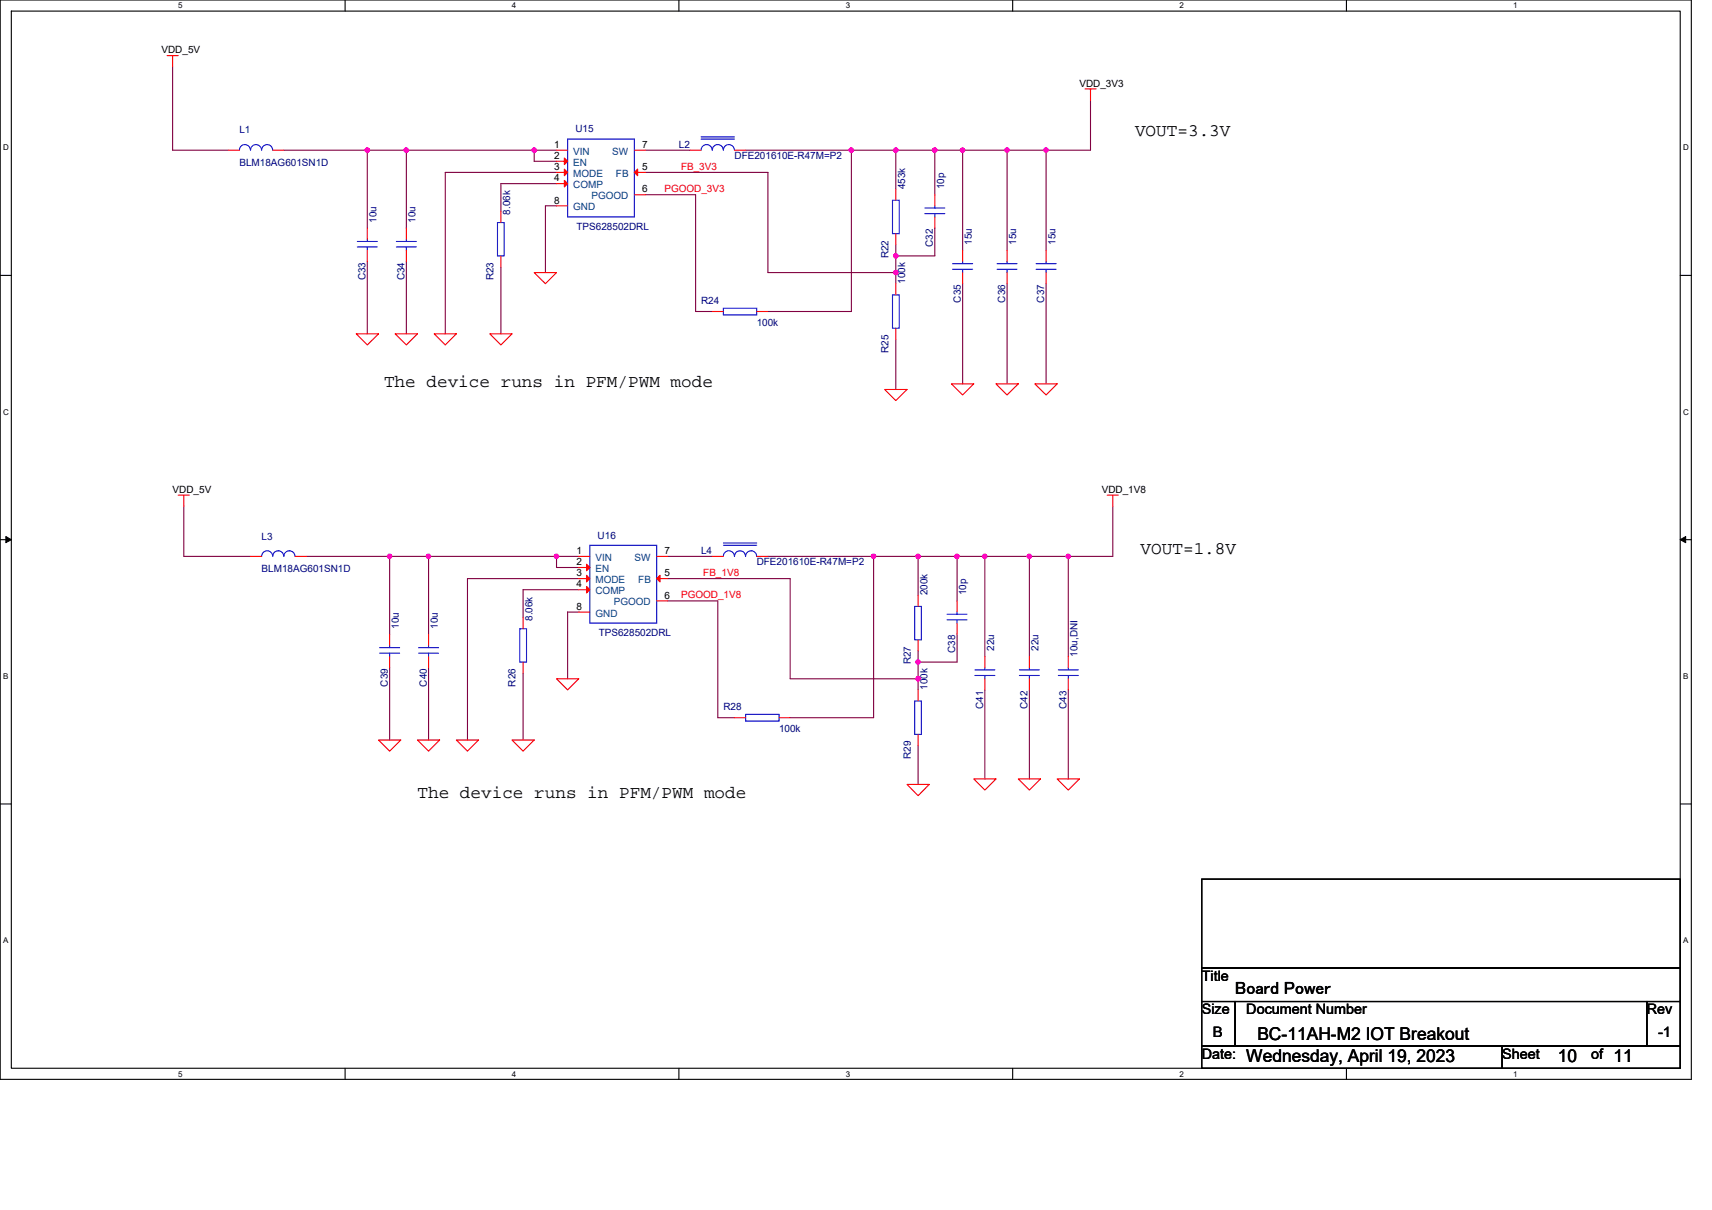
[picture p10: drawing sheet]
<svg xmlns="http://www.w3.org/2000/svg" width="297mm" height="210mm" viewBox="0 0 297 210" stroke-linecap="round" stroke-linejoin="round" font-family="sans-serif">
<path d="M0 0h293.5v187.2h-293.5zM2 1.9h289.5v183.4h-289.5z" fill="none" stroke="#000" stroke-width=".19"/>
<g fill="#fff">
<path d="M30.9 .2h.8v1.6h-.8z"/>
<path d="M30.9 185.5h.8v1.6h-.8z"/>
</g>
<path d="M59.9 0v1.9M59.9 185.3v1.9" fill="none" stroke="#000" stroke-width=".19"/>
<g fill="#fff">
<path d="M88.8 .2h.8v1.6h-.8z"/>
<path d="M88.8 185.5h.8v1.6h-.8z"/>
</g>
<path d="M117.8 0v1.9M117.8 185.3v1.9" fill="none" stroke="#000" stroke-width=".19"/>
<g fill="#fff">
<path d="M146.7 .2h.8v1.6h-.8z"/>
<path d="M146.7 185.5h.8v1.6h-.8z"/>
</g>
<path d="M175.7 0v1.9M175.7 185.3v1.9" fill="none" stroke="#000" stroke-width=".19"/>
<g fill="#fff">
<path d="M204.7 .2h.7v1.6h-.7z"/>
<path d="M204.7 185.5h.7v1.6h-.7z"/>
</g>
<path d="M233.6 0v1.9M233.6 185.3v1.9" fill="none" stroke="#000" stroke-width=".19"/>
<g fill="#fff">
<path d="M262.6 .2h.7v1.6h-.7z"/>
<path d="M262.6 185.5h.7v1.6h-.7z"/>
<path d="M.5 24.8h1v1.6h-1z"/>
<path d="M292 24.8h1v1.6h-1z"/>
<path d="M.5 70.7h1v1.5h-1z"/>
<path d="M292 70.7h1v1.5h-1z"/>
</g>
<path d="M0 47.8h2M291.5 47.8h2" fill="none" stroke="#000" stroke-width=".19"/>
<g fill="#fff">
<path d="M.5 116.5h.9v1.6h-.9z"/>
<path d="M292 116.5h.9v1.6h-.9z"/>
</g>
<path d="M0 93.6h2M291.5 93.6h2" fill="none" stroke="#000" stroke-width=".19"/>
<path d="M1 93.1l1 .5-1 .5zM291.5 93.6l1-.5v1z" fill="#000" stroke="#000" stroke-width=".17"/>
<g fill="#fff">
<path d="M.5 162.4h.9v1.5h-.9z"/>
<path d="M292 162.4h.9v1.5h-.9z"/>
</g>
<path d="M0 139.5h2M291.5 139.5h2M208.5 152.5h83v15.4h-83zM208.5 167.9h83v5.8h-83zM208.5 173.7h5.8v7.8h-5.8zM214.3 173.7h71.4v7.8h-71.4zM285.7 173.7h5.8v7.8h-5.8zM208.5 181.5h52.1v3.8h-52.1zM260.6 181.5h30.9v3.8h-30.9z" fill="none" stroke="#000" stroke-width=".19"/>
<g fill="none" stroke="#800040" stroke-width=".19">
<path d="M29.9 11.6v14.5h9.7M189.2 17.4v8.7h-7.7M49.3 26.1h14.4M63.7 26.1v13.5M63.7 26.1h6.8M70.5 26.1h22.2M70.5 26.1v13.5M92.7 26.1v1.9h3.9M92.7 26.1h3.9M96.6 29.9h-19.3v28M96.6 31.9h-9.7v4.8M96.6 35.7h-2v11.6"/>
<path d="M112 33.8h8.7v20.2h2.9M112 29.9h21.2v17.4h22.2M112 26.1h7.7M129.4 26.1h18.3M147.7 26.1v27.9h-14.5M147.7 26.1h7.7v6.7M155.4 26.1h6.8M162.2 26.1h4.8M162.2 39.6v4.8h-6.8M162.2 26.1v7.7M167 26.1h7.7M167 26.1v17.3"/>
<path d="M174.7 26.1h6.8M174.7 26.1v17.3M181.5 26.1v17.3M63.7 45.4v12.5M70.5 45.4v12.5M86.9 46.3v11.6M155.4 44.4v2.9M155.4 42.5v1.9M155.4 47.3v1.9M155.4 58.9v8.7M167 49.2v17.4M174.7 49.2v17.4"/>
<path d="M181.5 49.2v17.4M31.9 87.8v8.7h11.6M53.1 96.5h14.5M67.6 96.5h6.8M67.6 96.5v13.5M74.4 96.5v13.5M74.4 96.5h22.2M96.6 96.5v1.9h3.8M96.6 96.5h3.8M115.9 96.5h7.7M133.2 96.5h18.4M151.6 96.5h7.7v6.8"/>
<path d="M151.6 96.5v28h-14.5M159.3 96.5h6.7M166 96.5h4.9M166 96.5v7.7M170.9 96.5h7.7M170.9 96.5v17.4M178.6 96.5v17.4M178.6 96.5h6.8M185.4 96.5v17.4M193.1 87.8v8.7h-7.7M67.6 115.8v12.6M74.4 115.8v12.6"/>
<path d="M90.8 116.8v11.6M100.4 100.4h-19.3v28M100.4 102.3h-9.6v4.8M100.4 106.2h-1.9v11.6M115.9 100.4h21.2v17.4h22.2M115.9 104.2h8.6v20.3h2.9M159.3 112.9v2M159.3 117.8v1.9M159.3 114.9v2.9M166 110v4.9h-6.7M170.9 119.7v15.4M178.6 119.7v15.4"/>
<path d="M185.4 119.7v15.4M159.3 129.3v6.8"/>
</g>
<g fill="#f0f" stroke="#f0f" stroke-width=".19">
<circle cx="63.7" cy="26" r=".38"/>
<circle cx="92.7" cy="26" r=".38"/>
<circle cx="70.5" cy="26" r=".38"/>
<circle cx="155.4" cy="47.3" r=".38"/>
<circle cx="155.4" cy="26" r=".38"/>
<circle cx="147.7" cy="26" r=".38"/>
<circle cx="167" cy="26" r=".38"/>
<circle cx="174.7" cy="26" r=".38"/>
<circle cx="181.5" cy="26" r=".38"/>
<circle cx="162.2" cy="26" r=".38"/>
<circle cx="155.4" cy="44.4" r=".38"/>
<circle cx="151.6" cy="96.5" r=".38"/>
<circle cx="67.6" cy="96.5" r=".38"/>
<circle cx="96.5" cy="96.5" r=".38"/>
<circle cx="74.3" cy="96.5" r=".38"/>
<circle cx="159.3" cy="117.7" r=".38"/>
<circle cx="159.3" cy="96.5" r=".38"/>
<circle cx="170.9" cy="96.5" r=".38"/>
<circle cx="185.3" cy="96.5" r=".38"/>
<circle cx="178.6" cy="96.5" r=".38"/>
<circle cx="159.3" cy="114.8" r=".38"/>
<circle cx="166" cy="96.5" r=".38"/>
</g>
<g fill="none" stroke="#f00" stroke-width=".19">
<path d="M29 9.7h1.9M29.9 9.7v1.9M188.3 15.4h1.9M189.2 15.4v2M39.6 26.1h1.9M47.3 26.1h2M63.7 39.6v1.9M70.5 39.6v1.9M86.9 36.7v1.9M96.6 26.1h1.9M96.6 28h1.9M96.6 29.9h1.9"/>
<path d="M96.6 31.9h1.9M96.6 35.7h1.9M110.1 29.9h1.9M110.1 33.8h1.9M110.1 26.1h1.9M119.7 26.1h1.9M127.4 26.1h2M155.4 32.8v1.9M162.2 33.8v1.9M162.2 37.6v2M61.8 57.9h3.9l-2 1.9zM63.7 43.4v2"/>
<path d="M68.6 57.9h3.8l-1.9 1.9zM70.5 43.4v2M75.3 57.9h3.9l-1.9 1.9zM85 57.9h3.8l-1.9 1.9zM86.9 44.4v1.9M92.7 47.3h3.9l-2 1.9zM123.6 54h1.9M131.3 54h1.9M155.4 40.5v2M155.4 49.2v2M155.4 56.9v2M167 43.4v2"/>
<path d="M167 47.3v1.9M174.7 43.4v2M174.7 47.3v1.9M181.5 43.4v2M181.5 47.3v1.9M153.5 67.6h3.9l-2 1.9zM165.1 66.6h3.8l-1.9 1.9zM172.8 66.6h3.9l-2 1.9zM179.6 66.6h3.8l-1.9 1.9zM30.9 85.9h1.9M31.9 85.9v1.9M43.5 96.5h1.9"/>
<path d="M51.2 96.5h1.9M100.4 96.5h1.9M100.4 98.4h1.9M113.9 96.5h2M123.6 96.5h1.9M131.3 96.5h1.9M192.1 85.9h1.9M193.1 85.9v1.9M67.6 110v2M67.6 113.9v1.9M74.4 110v2M74.4 113.9v1.9"/>
<path d="M90.8 107.1v2M90.8 114.9v1.9M96.6 117.8h3.8l-1.9 1.9zM100.4 100.4h1.9M100.4 102.3h1.9M100.4 106.2h1.9M113.9 100.4h2M113.9 104.2h2M159.3 103.3v1.9M159.3 111v1.9M159.3 119.7v1.9M166 104.2v2"/>
<path d="M166 108.1v1.9M170.9 113.9v1.9M170.9 117.8v1.9M178.6 113.9v1.9M178.6 117.8v1.9M185.4 113.9v1.9M185.4 117.8v1.9M65.7 128.4h3.8l-1.9 1.9zM72.4 128.4h3.9l-1.9 1.9zM79.2 128.4h3.8l-1.9 1.9zM88.8 128.4h3.9l-1.9 1.9zM127.4 124.5h2"/>
<path d="M135.2 124.5h1.9M157.4 136.1h3.8l-1.9 1.9zM159.3 127.4v1.9M168.9 135.1h3.9l-1.9 2zM176.7 135.1h3.8l-1.9 2zM183.4 135.1h3.9l-1.9 2z"/>
</g>
<g fill="none" stroke="#00f" stroke-width=".19">
<path d="M41.5 26a.96 .96 0 0 1 1-.9 .96 .96 0 0 1 1 .9 .95 .95 0 0 1 .9-.9 .95 .95 0 0 1 1 .9M47.3 26a.95 .95 0 0 0-.9-.9 .95 .95 0 0 0-1 .9M86.3 38.6h1.2v5.8h-1.2zM98.5 24.1h11.6v13.5h-11.6zM121.6 26a.97 .97 0 0 1 1-.9 .97 .97 0 0 1 1 .9 .95 .95 0 0 1 .9-.9 .95 .95 0 0 1 1 .9M121.6 24.1h5.8M121.6 23.7h5.8M127.4 26a.95 .95 0 0 0-.9-.9 .95 .95 0 0 0-1 .9M154.9 34.7h1.1v5.8h-1.1zM160.5 37.1h3.4M160.5 36.1h3.4M162.2 35.7v.4"/>
<path d="M162.2 37.1v.5M62 42.8h3.5M62 41.9h3.5M63.7 41.5v.4M63.7 42.8v.6M68.8 42.8h3.4M68.8 41.9h3.4M70.5 41.5v.4M70.5 42.8v.6M125.5 53.5h5.8v1.1h-5.8zM154.9 51.2h1.1v5.7h-1.1zM165.3 46.7h3.5"/>
<path d="M165.3 45.7h3.5M167 45.4v.3M167 46.7v.6M173 46.7h3.5M173 45.7h3.5M174.7 45.4v.3M174.7 46.7v.6M179.8 46.7h3.4M179.8 45.7h3.4M181.5 45.4v.3M181.5 46.7v.6M45.4 96.5a.96 .96 0 0 1 1-1 .96 .96 0 0 1 .9 1 .95 .95 0 0 1 1-1 .95 .95 0 0 1 .9 1 .97 .97 0 0 1 1-1 .97 .97 0 0 1 1 1"/>
<path d="M102.3 94.6h11.6v13.5h-11.6zM125.5 96.5a.96 .96 0 0 1 1-1 .96 .96 0 0 1 .9 1 .95 .95 0 0 1 1-1 .95 .95 0 0 1 .9 1 .96 .96 0 0 1 1-1 .96 .96 0 0 1 1 1M125.5 94.6h5.8M125.5 94.2h5.8M65.9 113.3h3.4M65.9 112.4h3.4M67.6 112v.4M67.6 113.3v.6M72.6 113.3h3.5M72.6 112.4h3.5M74.4 112v.4M74.4 113.3v.6"/>
<path d="M90.2 109.1h1.2v5.8h-1.2zM158.7 105.2h1.2v5.8h-1.2zM164.3 107.5h3.5M164.3 106.6h3.5M166 106.2v.4M166 107.5v.6M169.1 117.2h3.5M169.1 116.2h3.5M170.9 115.8v.4M170.9 117.2v.6M176.9 117.2h3.4M176.9 116.2h3.4"/>
<path d="M178.6 115.8v.4M178.6 117.2v.6M183.6 117.2h3.5M183.6 116.2h3.5M185.4 115.8v.4M185.4 117.2v.6M129.4 123.9h5.8v1.2h-5.8zM158.7 121.6h1.2v5.8h-1.2z"/>
</g>
<g fill="#f00" stroke="#f00" stroke-width=".19">
<path d="M101.8 97.9l.5 .5-.5 .6z"/>
<path d="M101.8 99.8l.5 .6-.5 .5z"/>
<path d="M101.8 101.7l.5 .6-.5 .6z"/>
<path d="M113.9 100.4l.6-.6v1.1z"/>
<path d="M97.9 27.4l.6 .6-.6 .6z"/>
<path d="M97.9 29.3l.6 .6-.6 .6z"/>
<path d="M97.9 31.3l.6 .6-.6 .5z"/>
<path d="M110.1 29.9l.5-.6v1.2z"/>
</g>
<g font-size="3.1">
<text x="196.9" y="23.7">VOUT=3.3V</text>
<text x="66.6" y="67.1">The device runs in PFM/PWM mode</text>
<text x="197.9" y="96.1">VOUT=1.8V</text>
<text x="72.4" y="138.5">The device runs in PFM/PWM mode</text>
<text x="214.3" y="172.5">Board Power</text>
<text x="216.2" y="184.2">Wednesday, April 19, 2023</text>
<text x="218.2" y="180.3">BC-11AH-M2 IOT Breakout</text>
<text x="270.3" y="184.2">10</text>
<text x="279.9" y="184.2">11</text>
</g>
<g font-size="2.5">
<text x="208.5" y="170.2">Title</text>
<text x="208.5" y="176">Size</text>
<text x="210.5" y="179.8">B</text>
<text x="216.2" y="176">Document Number</text>
<text x="285.7" y="176">Rev</text>
<text x="287.7" y="179.8">-1</text>
<text x="208.5" y="183.7">Date:</text>
<text x="260.6" y="183.7">Sheet</text>
<text x="276.1" y="183.7">of</text>
</g>
<g font-size="1.7">
<text x="28" y="9.3">VDD_5V</text>
<text x="187.3" y="15">VDD_3V3</text>
<text x="96.2" y="25.7">1</text>
<text x="96.2" y="27.6">2</text>
<text x="96.2" y="29.5">3</text>
<text x="111.4" y="25.7">7</text>
<text x="111.4" y="29.5">5</text>
<text x="96.2" y="31.5">4</text>
<text x="96.2" y="35.3">8</text>
<text x="111.4" y="33.4">6</text>
<text x="29.9" y="85.5">VDD_5V</text>
<text x="191.2" y="85.5">VDD_1V8</text>
<text x="100" y="96.1">1</text>
<text x="100" y="98">2</text>
<text x="100" y="100">3</text>
<text x="100" y="101.9">4</text>
<text x="115.3" y="96.1">7</text>
<text x="115.3" y="100">5</text>
<text x="100" y="105.8">8</text>
<text x="115.3" y="103.8">6</text>
</g>
<g font-size="1.7" fill="#000080">
<text x="41.5" y="23.2">L1</text>
<text x="99.8" y="23">U15</text>
<text x="41.5" y="28.8">BLM18AG601SN1D</text>
<text x="117.8" y="25.7">L2</text>
<text x="127.4" y="27.6">DFE201610E-R47M=P2</text>
<text x="157" y="32.8" transform="rotate(-90 157 32.8)">453k</text>
<text x="163.8" y="32.8" transform="rotate(-90 163.8 32.8)">10p</text>
<text x="65.3" y="38.6" transform="rotate(-90 65.3 38.6)">10u</text>
<text x="72.1" y="38.6" transform="rotate(-90 72.1 38.6)">10u</text>
<text x="88.5" y="37.3" transform="rotate(-90 88.5 37.3)">8.06k</text>
<text x="100" y="40">TPS628502DRL</text>
<text x="154.2" y="44.8" transform="rotate(-90 154.2 44.8)">R22</text>
<text x="161.9" y="42.8" transform="rotate(-90 161.9 42.8)">C32</text>
<text x="168.6" y="42.5" transform="rotate(-90 168.6 42.5)">15u</text>
<text x="176.3" y="42.5" transform="rotate(-90 176.3 42.5)">15u</text>
<text x="183.1" y="42.5" transform="rotate(-90 183.1 42.5)">15u</text>
<text x="63.4" y="48.6" transform="rotate(-90 63.4 48.6)">C33</text>
<text x="70.2" y="48.6" transform="rotate(-90 70.2 48.6)">C34</text>
<text x="85.6" y="48.6" transform="rotate(-90 85.6 48.6)">R23</text>
<text x="121.6" y="52.7">R24</text>
<text x="157" y="49.2" transform="rotate(-90 157 49.2)">100k</text>
<text x="166.7" y="52.5" transform="rotate(-90 166.7 52.5)">C35</text>
<text x="174.4" y="52.5" transform="rotate(-90 174.4 52.5)">C36</text>
<text x="181.2" y="52.5" transform="rotate(-90 181.2 52.5)">C37</text>
<text x="131.3" y="56.6">100k</text>
<text x="154.2" y="61.2" transform="rotate(-90 154.2 61.2)">R25</text>
<text x="45.4" y="93.6">L3</text>
<text x="103.7" y="93.4">U16</text>
<text x="45.4" y="99.2">BLM18AG601SN1D</text>
<text x="121.6" y="96.1">L4</text>
<text x="131.3" y="98.1">DFE201610E-R47M=P2</text>
<text x="92.4" y="107.7" transform="rotate(-90 92.4 107.7)">8.06k</text>
<text x="160.9" y="103.3" transform="rotate(-90 160.9 103.3)">200k</text>
<text x="167.7" y="103.3" transform="rotate(-90 167.7 103.3)">10p</text>
<text x="69.2" y="109.1" transform="rotate(-90 69.2 109.1)">10u</text>
<text x="76" y="109.1" transform="rotate(-90 76 109.1)">10u</text>
<text x="103.9" y="110.4">TPS628502DRL</text>
<text x="165.7" y="113.3" transform="rotate(-90 165.7 113.3)">C38</text>
<text x="172.5" y="112.9" transform="rotate(-90 172.5 112.9)">22u</text>
<text x="180.2" y="112.9" transform="rotate(-90 180.2 112.9)">22u</text>
<text x="187" y="113.9" transform="rotate(-90 187 113.9)">10u,DNI</text>
<text x="67.3" y="119.1" transform="rotate(-90 67.3 119.1)">C39</text>
<text x="74" y="119.1" transform="rotate(-90 74 119.1)">C40</text>
<text x="89.5" y="119.1" transform="rotate(-90 89.5 119.1)">R26</text>
<text x="158" y="115.2" transform="rotate(-90 158 115.2)">R27</text>
<text x="160.9" y="119.7" transform="rotate(-90 160.9 119.7)">100k</text>
<text x="125.5" y="123.1">R28</text>
<text x="170.6" y="123" transform="rotate(-90 170.6 123)">C41</text>
<text x="178.3" y="123" transform="rotate(-90 178.3 123)">C42</text>
<text x="185" y="123" transform="rotate(-90 185 123)">C43</text>
<text x="135.2" y="127">100k</text>
<text x="158" y="131.7" transform="rotate(-90 158 131.7)">R29</text>
</g>
<g font-size="1.7" fill="#004080">
<text x="99.5" y="26.8">VIN</text>
<text x="99.5" y="28.8">EN</text>
<text x="106.2" y="26.8">SW</text>
<text x="99.5" y="30.7">MODE</text>
<text x="99.5" y="32.6">COMP</text>
<text x="102.6" y="34.6">PGOOD</text>
<text x="106.9" y="30.7">FB</text>
<text x="99.5" y="36.5">GND</text>
<text x="103.3" y="97.3">VIN</text>
<text x="103.3" y="99.2">EN</text>
<text x="103.3" y="101.2">MODE</text>
<text x="110.1" y="97.3">SW</text>
<text x="110.7" y="101.2">FB</text>
<text x="103.3" y="103.1">COMP</text>
<text x="103.3" y="107">GND</text>
<text x="106.5" y="105">PGOOD</text>
</g>
<g font-size="1.7" fill="#f00">
<text x="118.2" y="29.4">FB_3V3</text>
<text x="115.3" y="33.3">PGOOD_3V3</text>
<text x="122" y="99.9">FB_1V8</text>
<text x="118.2" y="103.8">PGOOD_1V8</text>
</g>
<g font-size="1.4">
<text x="30.9" y="1.5">5</text>
<text x="88.8" y="1.5">4</text>
<text x="146.7" y="1.5">3</text>
<text x="204.7" y="1.5">2</text>
<text x="262.6" y="1.5">1</text>
<text x=".5" y="26.1">D</text>
<text x="292" y="26.1">D</text>
<text x=".5" y="71.9">C</text>
<text x="292" y="71.9">C</text>
<text x=".5" y="117.8">B</text>
<text x="292" y="117.8">B</text>
<text x=".5" y="163.6">A</text>
<text x="292" y="163.6">A</text>
<text x="30.9" y="186.8">5</text>
<text x="88.8" y="186.8">4</text>
<text x="146.7" y="186.8">3</text>
<text x="204.7" y="186.8">2</text>
<text x="262.6" y="186.8">1</text>
</g>
</svg>
